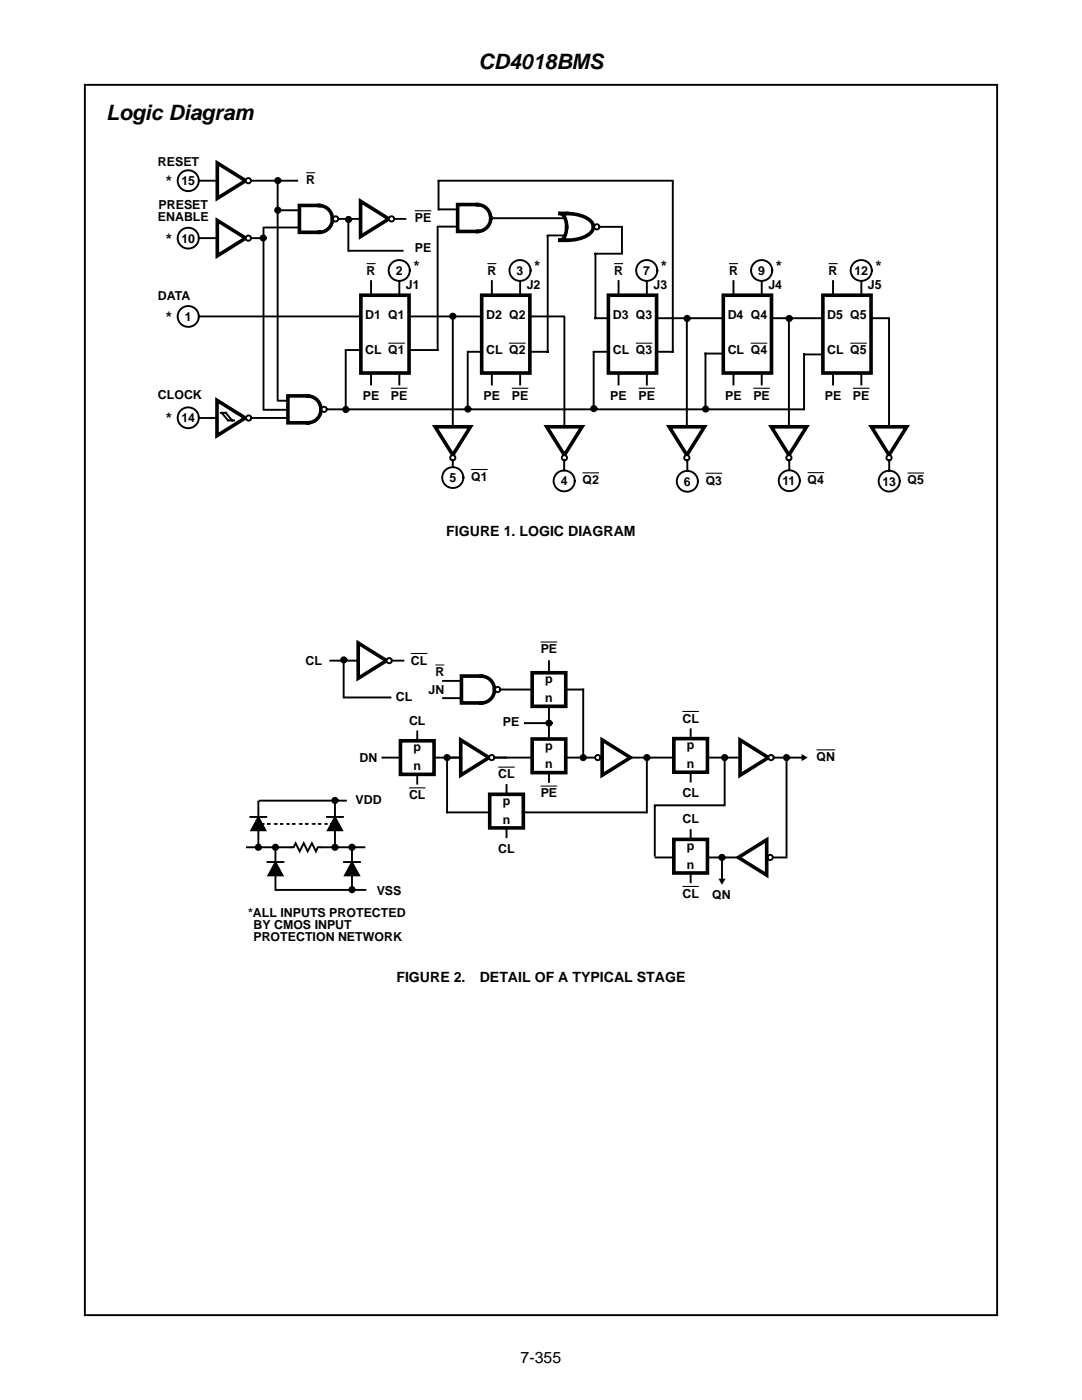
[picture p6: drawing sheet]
<svg xmlns="http://www.w3.org/2000/svg" width="216mm" height="279mm" viewBox="0 0 216 279" stroke-linecap="round" stroke-linejoin="round" font-family="sans-serif">
<path d="M16.9 16.9h182.1v245.6h-182.1zM74 56.1v20.6M79.7 56.1v20.6M39.8 63.2h72.7M69 69.9h18.4M90.3 91.1v2.1" fill="none" stroke="#000" stroke-width=".38"/>
<path d="M72 58.9h9.6v15.5h-9.6z" fill-rule="evenodd" fill="#fff" stroke="#000" stroke-width=".72"/>
<path d="M52.7 45.4h6.9M55.5 42h4.1M65.3 81.7h94.9" fill="none" stroke="#000" stroke-width=".38"/>
<path d="M59.7 41h4.3l1 .4 .6 .5a2.66 2.66 0 0 1 .5 2.9 2.66 2.66 0 0 1-2.4 1.6h-4z" fill="none" stroke="#000" stroke-width=".72"/>
<circle cx="67" cy="43.7" r=".53" fill="#fff" stroke="#000" stroke-width=".38"/>
<path d="M67.6 43.7h13.3M55.6 80h1.7M50.1 83.4h7.2" fill="none" stroke="#000" stroke-width=".38"/>
<path d="M57.4 79l4.3 .1 .9 .2 .7 .6a2.66 2.66 0 0 1 .5 2.9 2.66 2.66 0 0 1-2.4 1.6h-4z" fill="none" stroke="#000" stroke-width=".72"/>
<circle cx="64.7" cy="81.7" r=".53" fill="#fff" stroke="#000" stroke-width=".38"/>
<path d="M95.3 40.8h-4v5.4h4.3l1-.4 .7-.6a2.74 2.74 0 0 0 .6-1.7M95.3 40.9l1 .2 .9 .6a2.73 2.73 0 0 1 .7 1.8M111.8 42.6l3.2 .2 1.2 .3 1 .5a2.14 2.14 0 0 1 1.2 1.7M111.8 42.6a1.85 1.85 0 0 1 1.2 1.9l.1 .8M113.1 45.3l-.1 .9-.4 1a1.13 1.13 0 0 1-.8 .8l3.2-.2 1.2-.4 1.1-.5a2.03 2.03 0 0 0 1.1-1.6" fill="none" stroke="#000" stroke-width=".72"/>
<path d="M87.7 41.8h3.5M87.7 45.2h3.5M97.9 43.6h14.4M109.3 47h3.5M119.7 45.3h4.4" fill="none" stroke="#000" stroke-width=".38"/>
<circle cx="119.1" cy="45.3" r=".53" fill="#fff" stroke="#000" stroke-width=".38"/>
<path d="M39.8 36.1h19.5" fill="none" stroke="#000" stroke-width=".38"/>
<path d="M43.4 32.5l5.6 3.6-5.6 3.5z" fill="#fff" stroke="#000" stroke-width=".72"/>
<circle cx="49.6" cy="36.1" r=".53" fill="#fff" stroke="#000" stroke-width=".38"/>
<path d="M39.7 47.5h12.9" fill="none" stroke="#000" stroke-width=".38"/>
<path d="M43.4 44l5.6 3.5-5.6 3.6z" fill="#fff" stroke="#000" stroke-width=".72"/>
<circle cx="49.6" cy="47.5" r=".53" fill="#fff" stroke="#000" stroke-width=".38"/>
<path d="M90.3 63.5v26.2" fill="none" stroke="#000" stroke-width=".38"/>
<path d="M86.8 85.2h7.1l-3.6 5.6z" fill="#fff" stroke="#000" stroke-width=".72"/>
<circle cx="90.4" cy="91.4" r=".53" fill="#fff" stroke="#000" stroke-width=".38"/>
<path d="M112.6 63.3v26.6" fill="none" stroke="#000" stroke-width=".38"/>
<path d="M109.1 85.2h7l-3.5 5.6z" fill="#fff" stroke="#000" stroke-width=".72"/>
<circle cx="112.6" cy="91.4" r=".53" fill="#fff" stroke="#000" stroke-width=".38"/>
<path d="M137 63.9v26.3" fill="none" stroke="#000" stroke-width=".38"/>
<path d="M133.5 85.2h7.1l-3.6 5.6z" fill="#fff" stroke="#000" stroke-width=".72"/>
<circle cx="137" cy="91.4" r=".53" fill="#fff" stroke="#000" stroke-width=".38"/>
<path d="M157.4 63.6v26.8" fill="none" stroke="#000" stroke-width=".38"/>
<path d="M153.9 85.2h7l-3.5 5.6z" fill="#fff" stroke="#000" stroke-width=".72"/>
<circle cx="157.4" cy="91.4" r=".53" fill="#fff" stroke="#000" stroke-width=".38"/>
<path d="M177.4 63.5v27.1" fill="none" stroke="#000" stroke-width=".38"/>
<path d="M173.9 85.2h7l-3.5 5.6z" fill="#fff" stroke="#000" stroke-width=".72"/>
<circle cx="177.4" cy="91.4" r=".53" fill="#fff" stroke="#000" stroke-width=".38"/>
<circle cx="79.7" cy="54" r="2.1" fill="none" stroke="#000" stroke-width=".38"/>
<g fill="#fff" stroke="#000" stroke-width=".72">
<path d="M71.9 40.2l5.7 3.5-5.7 3.5z"/>
<path d="M43.3 79.9l5.6 3.5-5.6 3.5z"/>
</g>
<circle cx="78.1" cy="43.7" r=".53" fill="#fff" stroke="#000" stroke-width=".38"/>
<g fill="none" stroke="#000" stroke-width=".38">
<path d="M55.4 36.3v43.6M87.5 36.1h46.4M87.5 36.3v5.5M134.2 36.1v34.1M52.6 45.5v36.2M69.5 43.9v6.1M69.6 50h10.7M87.3 45.3v24.5M109.3 47.1v23.1M118.8 50.7v12.8h58.4M118.8 50.6h5.3M124.1 45.3v5.2"/>
<path d="M69 70v11.5M93.3 70.2v11.5M93.6 70.2h15.7M118.5 70.2h15.7M118.5 70.4v11.3M143.9 70.6h-3.1v10.9M164.1 70.7h-3.7v11M39.8 83.4h3.5M44.1 82.4h.9l1.3 1.5M44.2 82.4l1.3 1.5M45.7 83.9h1M52.7 81.8h4.7"/>
<circle cx="37.6" cy="83.4" r="2.1"/>
</g>
<path d="M73.2 52.6h1.7zM77.5 68.5h3.3zM78 77.5h3.3z" fill="#000" stroke="#000" stroke-width=".21"/>
<circle cx="49.6" cy="83.4" r=".53" fill="#fff" stroke="#000" stroke-width=".38"/>
<path d="M98.1 56.1v20.6M103.8 56.1v20.6" fill="none" stroke="#000" stroke-width=".38"/>
<path d="M96.1 58.9h9.6v15.5h-9.6z" fill-rule="evenodd" fill="#fff" stroke="#000" stroke-width=".72"/>
<g fill="none" stroke="#000" stroke-width=".38">
<path d="M123.4 56.1v20.6M129.1 56.1v20.6M112.6 91.8v2M137.1 91.9v2M157.5 91.8v2M177.4 91.8v2.1"/>
<circle cx="103.8" cy="54" r="2.1"/>
<circle cx="90.4" cy="95.3" r="2.1"/>
<circle cx="112.6" cy="96" r="2.1"/>
<circle cx="137.2" cy="96.1" r="2.1"/>
<circle cx="157.5" cy="95.9" r="2.1"/>
<circle cx="177.4" cy="96" r="2.1"/>
</g>
<path d="M82.8 42.1h3.3zM97.3 52.6h1.7zM101.6 68.5h3.3zM102.1 77.5h3.3zM94 93.7h3.3zM116.2 94.4h3.3zM140.8 94.4h3.3zM161.2 94.3h3.2zM181.1 94.4h3.3z" fill="#000" stroke="#000" stroke-width=".21"/>
<path d="M121.4 58.9h9.6v15.5h-9.6z" fill-rule="evenodd" fill="#fff" stroke="#000" stroke-width=".72"/>
<g fill="none" stroke="#000" stroke-width=".38">
<path d="M146.4 56.1v20.6M152 56.1v20.6"/>
<circle cx="129.1" cy="54" r="2.1"/>
</g>
<path d="M122.5 52.6h1.8zM126.9 68.5h3.3zM127.4 77.5h3.3z" fill="#000" stroke="#000" stroke-width=".21"/>
<path d="M144.3 58.9h9.6v15.5h-9.6z" fill-rule="evenodd" fill="#fff" stroke="#000" stroke-width=".72"/>
<g fill="none" stroke="#000" stroke-width=".38">
<path d="M166.2 56.1v20.6M171.9 56.1v20.6"/>
<circle cx="152" cy="54" r="2.1"/>
</g>
<path d="M145.5 52.6h1.8zM149.8 68.5h3.3zM150.3 77.5h3.3z" fill="#000" stroke="#000" stroke-width=".21"/>
<path d="M164.2 58.9h9.6v15.5h-9.6z" fill-rule="evenodd" fill="#fff" stroke="#000" stroke-width=".72"/>
<g fill="none" stroke="#000" stroke-width=".38">
<path d="M109.5 132v24M76.3 151.2h83.6M83.3 146v10.4M89.2 162.1h39.7M130.8 171.1h26.1"/>
<circle cx="37.6" cy="36.1" r="2.1"/>
<circle cx="37.6" cy="47.5" r="2.1"/>
<circle cx="171.9" cy="54" r="2.1"/>
<circle cx="37.6" cy="63.1" r="2.1"/>
</g>
<path d="M61.1 34.5h1.8zM165.3 52.6h1.8zM169.7 68.5h3.3zM170.2 77.5h3.3z" fill="#000" stroke="#000" stroke-width=".21"/>
<g fill="#000" stroke="#000" stroke-width=".38">
<circle cx="55.4" cy="36" r=".53"/>
<circle cx="52.5" cy="47.5" r=".53"/>
<circle cx="55.4" cy="41.9" r=".53"/>
<circle cx="69.6" cy="43.8" r=".53"/>
<circle cx="90.4" cy="63.1" r=".53"/>
<circle cx="137.1" cy="63.6" r=".53"/>
<circle cx="157.5" cy="63.6" r=".53"/>
<circle cx="69" cy="81.7" r=".53"/>
<circle cx="93.4" cy="81.6" r=".53"/>
<circle cx="118.5" cy="81.5" r=".53"/>
<circle cx="140.8" cy="81.6" r=".53"/>
</g>
<path d="M159.9 150.5l1.3 .7-1.3 .7z" fill="#000"/>
<path d="M79.9 147.8h6.7v6.7h-6.7z" fill-rule="evenodd" fill="#fff" stroke="#000" stroke-width=".72"/>
<path d="M96 134.9h-3.9v5.4l4.7-.1a2.67 2.67 0 0 0 1.8-2.9 2.67 2.67 0 0 0-2.5-2.3" fill="none" stroke="#000" stroke-width=".72"/>
<path d="M88.4 135.9h3.5M88.4 139.3h3.5" fill="none" stroke="#000" stroke-width=".38"/>
<circle cx="99.3" cy="137.6" r=".53" fill="#fff" stroke="#000" stroke-width=".38"/>
<path d="M65.9 131.8h14.6M100 137.6h16.4" fill="none" stroke="#000" stroke-width=".38"/>
<path d="M71.5 128.3l5.6 3.5-5.6 3.6z" fill="#fff" stroke="#000" stroke-width=".72"/>
<circle cx="77.7" cy="131.8" r=".53" fill="#fff" stroke="#000" stroke-width=".38"/>
<path d="M89.7 151.2h11.2" fill="none" stroke="#000" stroke-width=".38"/>
<g fill="#fff" stroke="#000" stroke-width=".72">
<path d="M91.9 147.7l5.7 3.5-5.7 3.5z"/>
<path d="M120.2 147.7l5.6 3.5-5.6 3.5z"/>
<path d="M147.7 147.7l5.6 3.5-5.6 3.5z"/>
<path d="M147.3 171.1l5.7-3.5v7.1z"/>
</g>
<g fill="#fff" stroke="#000" stroke-width=".38">
<circle cx="98.1" cy="151.2" r=".53"/>
<circle cx="119.3" cy="151.2" r=".53"/>
<circle cx="153.9" cy="151.2" r=".53"/>
<circle cx="153.7" cy="171.1" r=".53"/>
</g>
<path d="M82 130.4h3.3zM86.9 132.7h1.8zM81.6 157.2h3.3z" fill="#000" stroke="#000" stroke-width=".21"/>
<path d="M106.2 134.3h6.7v6.7h-6.7z" fill-rule="evenodd" fill="#fff" stroke="#000" stroke-width=".72"/>
<path d="M68.6 131.8v7.4M68.9 139.2h9M116.4 137.6v13.4M89.2 151.4v10.7M101.1 156.7v10.4M129.1 151.2v10.9M144.6 151.2v9.2M156.9 151.4v19.4M130.7 160.7h13.9M130.7 160.9v9.9" fill="none" stroke="#000" stroke-width=".38"/>
<path d="M97.7 158.5h6.7v6.7h-6.7z" fill-rule="evenodd" fill="#fff" stroke="#000" stroke-width=".72"/>
<path d="M99.4 153.1h3.3z" fill="#000" stroke="#000" stroke-width=".21"/>
<path d="M106.2 147.5h6.7v6.7h-6.7z" fill-rule="evenodd" fill="#fff" stroke="#000" stroke-width=".72"/>
<path d="M107.9 128.1h3.3zM107.9 156.9h3.3z" fill="#000" stroke="#000" stroke-width=".21"/>
<path d="M104.7 144.3h4.8M137.8 145.6v10.4" fill="none" stroke="#000" stroke-width=".38"/>
<path d="M134.5 147.4h6.7v6.7h-6.7z" fill-rule="evenodd" fill="#fff" stroke="#000" stroke-width=".72"/>
<path d="M136.2 142h3.3z" fill="#000" stroke="#000" stroke-width=".21"/>
<path d="M137.8 165.7v10.4" fill="none" stroke="#000" stroke-width=".38"/>
<path d="M134.5 167.5h6.7v6.7h-6.7z" fill-rule="evenodd" fill="#fff" stroke="#000" stroke-width=".72"/>
<path d="M162.9 149.6h3.7zM136.2 176.9h3.3z" fill="#000" stroke="#000" stroke-width=".21"/>
<path d="M143.4 175.4h1.4l-.7 1.2z" fill="#000"/>
<path d="M51.6 160v8.4M51.9 159.8h17.1M66.8 159.8v8.6M49.3 169.1h23.4M52.3 164.4h14.6M55.1 177.6h17.8M144.1 171.1v4.3" fill="none" stroke="#000" stroke-width=".38"/>
<path d="M52.3 164.4h14.6" fill="none" stroke="#fff" stroke-width=".38"/>
<path d="M58.4 168.5h5.4v1.2h-5.4z" fill-rule="evenodd" fill="#fff"/>
<path d="M50 163h3.1M53.4 172h3.2M55 169.1v8.5M58.2 169.1h.4l.4-.8 .8 1.6 .8-1.6 .8 1.6 .8-1.6 .8 1.6 .4-.8h.4M65.2 163h3.2M68.6 172h3.2M70.2 169.4v8.4" fill="none" stroke="#000" stroke-width=".38"/>
<g fill="#000" stroke="#000" stroke-width=".38">
<path d="M51.6 163.1l1.4 2.6h-2.9zM55 172.1l1.4 2.6h-2.8zM66.8 163.1l1.4 2.6h-2.8zM70.2 172.1l1.4 2.6h-2.8z"/>
<path d="M51.2 168.7l.5-.1 .4 .5a.53 .53 0 0 1-.8 .5 .53 .53 0 0 1-.1-.9z" fill-rule="evenodd"/>
<circle cx="68.6" cy="131.7" r=".53"/>
<circle cx="66.8" cy="159.7" r=".53"/>
<circle cx="89.2" cy="151.2" r=".53"/>
<circle cx="109.5" cy="144.3" r=".53"/>
<circle cx="116.4" cy="151.2" r=".53"/>
<circle cx="129.1" cy="151.2" r=".53"/>
<circle cx="144.6" cy="151.2" r=".53"/>
<circle cx="156.9" cy="151.2" r=".53"/>
<circle cx="55" cy="169.1" r=".53"/>
<circle cx="66.8" cy="169.1" r=".53"/>
<circle cx="70.2" cy="169.1" r=".53"/>
<circle cx="70.2" cy="177.6" r=".53"/>
<circle cx="144.1" cy="171.1" r=".53"/>
</g>
<g font-size="4.2">
<text x="95.5" y="13.8">CD4018BMS</text>
<text x="21.2" y="24">Logic Diagram</text>
</g>
<g font-size="3.2">
<text x="33.1" y="37.3">*</text>
<text x="33.1" y="48.8">*</text>
<text x="82.5" y="54.3">*</text>
<text x="106.6" y="54.3">*</text>
<text x="131.9" y="54.3">*</text>
<text x="154.8" y="54.3">*</text>
<text x="174.7" y="54.3">*</text>
<text x="33.1" y="64.4">*</text>
<text x="33.1" y="84.6">*</text>
<text x="103.9" y="272">7-355</text>
</g>
<g font-size="2.8">
<text x="89.1" y="107">FIGURE 1. LOGIC DIAGRAM</text>
<text x="79.1" y="195.9">FIGURE 2.</text>
<text x="95.7" y="195.9">DETAIL OF A TYPICAL STAGE</text>
</g>
<g font-size="2.5">
<text x="31.5" y="33.1">RESET</text>
<text x="31.6" y="41.7">PRESET</text>
<text x="36.2" y="36.9">15</text>
<text x="61.1" y="36.7">R</text>
<text x="31.5" y="44.2">ENABLE</text>
<text x="82.8" y="44.3">PE</text>
<text x="36.2" y="48.4">10</text>
<text x="82.8" y="50.3">PE</text>
<text x="31.5" y="59.8">DATA</text>
<text x="73.2" y="54.9">R</text>
<text x="79" y="54.9">2</text>
<text x="81" y="57.8">J1</text>
<text x="97.3" y="54.9">R</text>
<text x="103.1" y="54.9">3</text>
<text x="105.1" y="57.8">J2</text>
<text x="122.5" y="54.9">R</text>
<text x="128.4" y="54.9">7</text>
<text x="130.4" y="57.8">J3</text>
<text x="145.5" y="54.9">R</text>
<text x="151.3" y="54.9">9</text>
<text x="153.3" y="57.8">J4</text>
<text x="165.3" y="54.9">R</text>
<text x="170.5" y="54.9">12</text>
<text x="173.2" y="57.8">J5</text>
<text x="36.9" y="64">1</text>
<text x="72.9" y="63.7">D1 Q1</text>
<text x="97" y="63.7">D2 Q2</text>
<text x="122.3" y="63.7">D3 Q3</text>
<text x="145.2" y="63.7">D4 Q4</text>
<text x="165.1" y="63.7">D5 Q5</text>
<text x="72.9" y="70.7">CL Q1</text>
<text x="97" y="70.7">CL Q2</text>
<text x="122.3" y="70.7">CL Q3</text>
<text x="145.2" y="70.7">CL Q4</text>
<text x="165.1" y="70.7">CL Q5</text>
<text x="31.5" y="79.7">CLOCK</text>
<text x="72.4" y="79.7">PE</text>
<text x="78" y="79.7">PE</text>
<text x="96.5" y="79.7">PE</text>
<text x="102.1" y="79.7">PE</text>
<text x="121.8" y="79.7">PE</text>
<text x="127.4" y="79.7">PE</text>
<text x="144.7" y="79.7">PE</text>
<text x="150.3" y="79.7">PE</text>
<text x="164.6" y="79.7">PE</text>
<text x="170.2" y="79.7">PE</text>
<text x="36.2" y="84.3">14</text>
<text x="94" y="96">Q1</text>
<text x="89.7" y="96.2">5</text>
<text x="111.9" y="96.9">4</text>
<text x="116.2" y="96.6">Q2</text>
<text x="136.5" y="96.9">6</text>
<text x="140.8" y="96.7">Q3</text>
<text x="156.1" y="96.8">11</text>
<text x="161.2" y="96.6">Q4</text>
<text x="176.1" y="96.9">13</text>
<text x="181.1" y="96.7">Q5</text>
<text x="107.9" y="130.4">PE</text>
<text x="61" y="132.7">CL</text>
<text x="82" y="132.7">CL</text>
<text x="86.9" y="135">R</text>
<text x="108.8" y="136.4">p</text>
<text x="79" y="139.9">CL</text>
<text x="85.5" y="138.5">JN</text>
<text x="108.8" y="140.1">n</text>
<text x="81.6" y="144.7">CL</text>
<text x="82.5" y="150">p</text>
<text x="100.3" y="144.8">PE</text>
<text x="108.8" y="149.6">p</text>
<text x="136.2" y="144.2">CL</text>
<text x="137.1" y="149.5">p</text>
<text x="71.7" y="152.1">DN</text>
<text x="82.5" y="153.7">n</text>
<text x="99.4" y="155.3">CL</text>
<text x="108.8" y="153.3">n</text>
<text x="137.1" y="153.2">n</text>
<text x="162.9" y="151.9">QN</text>
<text x="70.9" y="160.4">VDD</text>
<text x="81.6" y="159.5">CL</text>
<text x="100.3" y="160.6">p</text>
<text x="107.9" y="159.1">PE</text>
<text x="136.2" y="159.1">CL</text>
<text x="100.3" y="164.3">n</text>
<text x="136.2" y="164.3">CL</text>
<text x="99.4" y="170.2">CL</text>
<text x="137.1" y="169.6">p</text>
<text x="137.1" y="173.3">n</text>
<text x="75.2" y="178.5">VSS</text>
<text x="136.2" y="179.2">CL</text>
<text x="142.1" y="179.4">QN</text>
<text x="49.5" y="182.9">*ALL INPUTS PROTECTED</text>
<text x="50.6" y="185.4">BY CMOS INPUT</text>
<text x="50.6" y="187.9">PROTECTION NETWORK</text>
</g>
</svg>
